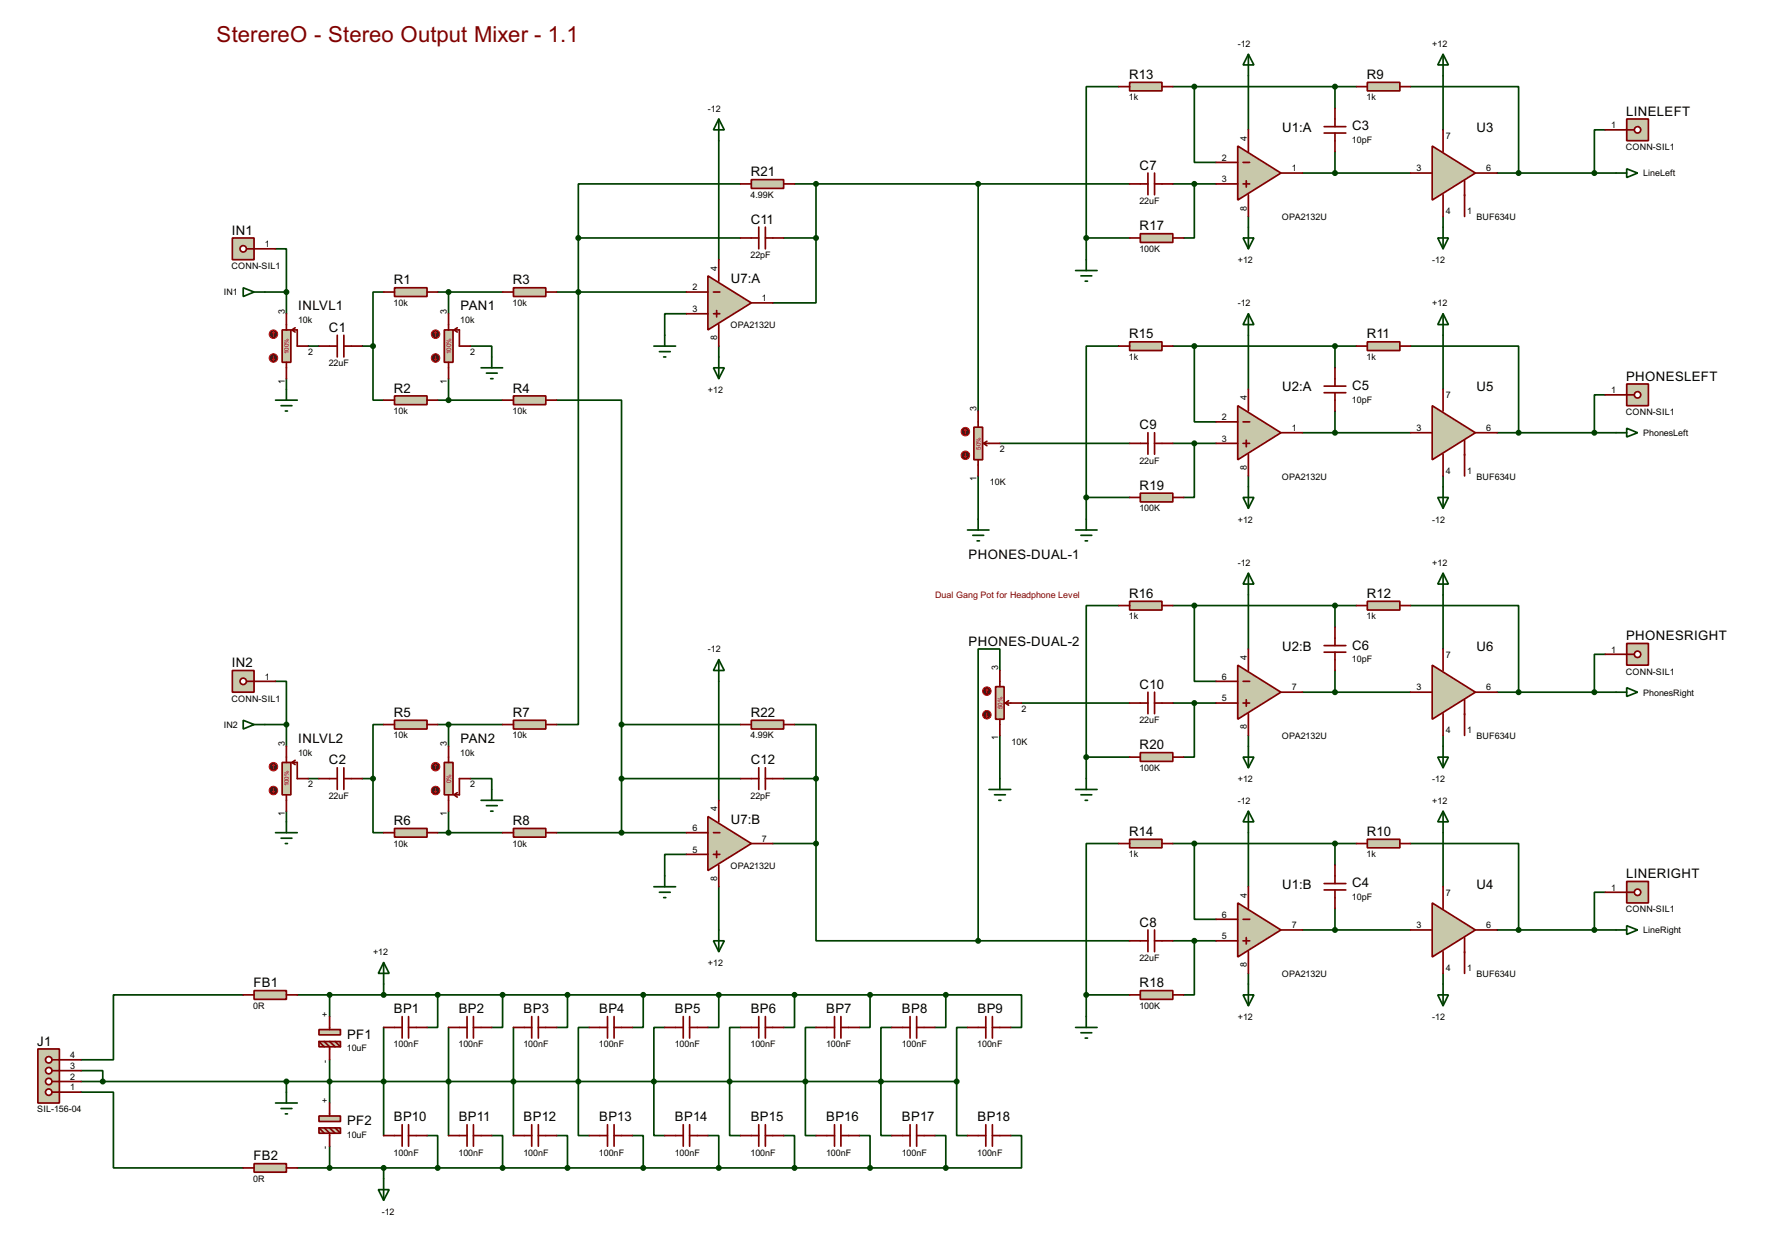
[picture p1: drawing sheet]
<svg xmlns="http://www.w3.org/2000/svg" width="415mm" height="295mm" viewBox="0 0 415 295" stroke-linecap="round" stroke-linejoin="round" font-family="sans-serif">
<g fill="none" stroke="#004000" stroke-width=".4">
<path d="M293.4 17.8v12.7M339.1 17.8v12.7M168.9 33.1v27.9M262.9 20.4h-7.6v35.5M275.6 20.4h43.2M280.7 20.4v17.8h5.1M313.7 20.4v5.1M313.7 35.6v5.1M331.5 20.4h25.4v20.3M377.2 30.5h-2.5v10.2M64.8 58.5h2.5v10.1M135.9 55.9v114.3h-5.1"/>
<path d="M135.9 55.9h38.1M174 43.2h-38.1v12.7M184.2 55.9h7.6M186.7 43.2h78.8M191.8 55.9v15.3h-10.2M191.8 43.2v12.7M229.9 43.2v53.4M255.3 55.9v5.1M255.3 55.9h10.2M275.6 43.2h10.2M280.7 43.2v12.7h-2.5M293.4 50.9v2.5"/>
<path d="M306.1 40.7h25.4M339.1 50.9v2.5M351.8 40.7h28M57.2 67.6l2.5 1-2.5 1.1zM59.7 68.6h7.6M67.3 68.6v5.1M90.2 68.6h-2.5v12.7M102.9 68.6h15.2M105.4 68.6v5.1M130.8 68.6h30.5M161.3 73.7h-5.1v5.1M293.4 78.8v12.7"/>
<path d="M339.1 78.8v12.7M67.3 89v2.5M72.4 81.3h2.6M85.1 81.3h2.6M87.7 81.3v12.7h2.5M102.9 94h15.2M105.4 89v5M110.5 81.3h5.1v2.6M130.8 94h15.3v76.2M168.9 81.3v2.6M262.9 81.3h-7.6v35.6M275.6 81.3h43.2"/>
<path d="M280.7 81.3v17.8h5.1M313.7 81.3v5.1M313.7 96.6v5.1M331.5 81.3h25.4v20.4M377.2 92.8h-2.5v8.9M229.9 111.8v10.2M235 104.2h30.5M255.3 116.9v5.1M255.3 116.9h10.2M275.6 104.2h10.2M280.7 104.2v12.7h-2.5M293.4 111.8v2.6"/>
<path d="M306.1 101.7h25.4M339.1 111.8v2.6M351.8 101.7h28M293.4 139.8v12.7M339.1 139.8v12.7M235 157.5v-5h-5.1v68.5M262.9 142.3h-7.6v35.6M275.6 142.3h43.2M280.7 142.3v17.8h5.1M313.7 142.3v5.1M313.7 157.5v5.1M331.5 142.3h25.4v20.3"/>
<path d="M377.2 153.7h-2.5v8.9M62.3 170.2h5M64.8 160.1h2.5v10.1M67.3 170.2v5.1M90.2 170.2h-2.5v12.7M102.9 170.2h15.2M105.4 170.2v5.1M146.1 170.2h27.9M146.1 170.2v25.4M168.9 160.1v27.9M186.7 170.2h5.1v12.7M235 172.8v10.1"/>
<path d="M240.1 165.2h25.4M255.3 177.9v5M255.3 177.9h10.2M275.6 165.2h10.2M280.7 165.2v12.7h-2.5M293.4 172.8v2.5M306.1 162.6h25.4M339.1 172.8v2.5M351.8 162.6h28M67.3 190.6v2.5M72.4 182.9h2.6M85.1 182.9h2.6"/>
<path d="M87.7 182.9v12.7h2.5M102.9 195.6h15.2M105.4 190.6v5M110.5 182.9h5.1v2.6M130.8 195.6h30.5M146.1 182.9h27.9M181.6 198.2h10.2M184.2 182.9h7.6M191.8 198.2v22.8h38.1M191.8 182.9v15.3M262.9 198.2h-7.6v35.5M275.6 198.2h43.2"/>
<path d="M280.7 198.2v17.8h5.1M293.4 195.6v12.7M313.7 198.2v5.1M331.5 198.2h25.4v20.3M339.1 195.6v12.7M161.3 200.7h-5.1v5.1M168.9 208.3v10.2M306.1 218.5h25.4M313.7 213.4v5.1M351.8 218.5h28M377.2 209.6h-2.5v8.9M57.2 233.7h-30.5v15.3h-7.6"/>
<path d="M69.9 233.7h152.4M77.5 233.7v5.1M90.2 231.2v2.5M102.9 233.7v7.7h-2.5M118.1 233.7v7.7h-2.5M133.4 233.7v7.7h-2.6M151.2 233.7v7.7h-2.6M168.9 233.7v7.7h-2.5M186.7 233.7v7.7h-2.5M204.5 233.7v7.7h-2.5M222.3 233.7v7.7h-2.6M222.3 233.7h17.8v7.7h-2.6"/>
<path d="M229.9 221h35.6M255.3 233.7h10.2M255.3 233.7v5.1M275.6 221h10.2M280.7 221v12.7h-2.5M293.4 228.7v2.5M339.1 228.7v2.5M19.1 256.6h7.6v17.8h30.5M19.1 251.5h5.1v2.6M19.1 254.1h205.7M67.3 254.1v2.5M77.5 249v10.1"/>
<path d="M90.2 241.4v25.4M105.4 241.4v25.4M120.7 241.4v25.4M138.5 241.4h-2.6v25.4h2.6M156.2 241.4h-2.5v25.4h2.5M174 241.4h-2.5v25.4h2.5M191.8 241.4h-2.5v25.4h2.5M209.6 241.4h-2.6v25.4h2.6M224.8 254.1v12.7h2.6M227.4 241.4h-2.6v12.7M69.9 274.4h152.4M77.5 269.3v5.1"/>
<path d="M90.2 274.4v2.5M100.4 266.8h2.5v7.6M115.6 266.8h2.5v7.6M130.8 266.8h2.6v7.6M148.6 266.8h2.6v7.6M166.4 266.8h2.5v7.6M184.2 266.8h2.5v7.6M202 266.8h2.5v7.6M219.7 266.8h2.6v7.6M237.5 266.8h2.6v7.6h-17.8"/>
</g>
<path d="M66.3 77.5h2.1v7.6h-2.1z" fill="#c8c8aa" stroke="#800000" stroke-width=".4"/>
<path d="M67.3 73.7v3.8M68.6 77.5l.8 .5M68.6 77.5h1.3v3.8h2.5M69.4 77l-.8 .5M67.3 85.1v3.9" fill="none" stroke="#800000" stroke-width=".4"/>
<circle cx="64.2" cy="78.5" r="1" fill="#400000" stroke="#f00" stroke-width=".23"/>
<path d="M64.3 78l-.3 .3M64.3 78l.2 .3M64.3 78v1" fill="none" stroke="#f00" stroke-width=".23"/>
<circle cx="64.2" cy="84.1" r="1" fill="#400000" stroke="#f00" stroke-width=".23"/>
<path d="M64 84.4l.3 .2M64.3 83.6v1M64.5 84.4l-.2 .2" fill="none" stroke="#f00" stroke-width=".23"/>
<path d="M64.8 94h5.1M66.1 95.3h2.5M67.1 96.6h.5M67.3 91.5v2.5" fill="none" stroke="#004000" stroke-width=".4"/>
<path d="M104.4 77.5h2.1v7.6h-2.1z" fill="#c8c8aa" stroke="#800000" stroke-width=".4"/>
<path d="M105.4 73.7v3.8M106.7 77.5l.8 .5M106.7 77.5h1.3v3.8h2.5M107.5 77l-.8 .5M105.4 85.1v3.9" fill="none" stroke="#800000" stroke-width=".4"/>
<circle cx="102.3" cy="78.5" r="1" fill="#400000" stroke="#f00" stroke-width=".23"/>
<path d="M102.4 78l-.3 .3M102.4 78l.2 .3M102.4 78v1" fill="none" stroke="#f00" stroke-width=".23"/>
<circle cx="102.3" cy="84.1" r="1" fill="#400000" stroke="#f00" stroke-width=".23"/>
<path d="M102.1 84.4l.3 .2M102.4 83.6v1M102.6 84.4l-.2 .2" fill="none" stroke="#f00" stroke-width=".23"/>
<path d="M92.7 67.6h7.7v2.1h-7.7z" fill="#c8c8aa" stroke="#800000" stroke-width=".4"/>
<path d="M90.2 68.6h2.5M100.4 68.6h2.5" fill="none" stroke="#800000" stroke-width=".4"/>
<path d="M92.7 93h7.7v2.1h-7.7z" fill="#c8c8aa" stroke="#800000" stroke-width=".4"/>
<path d="M90.2 94h2.5M100.4 94h2.5" fill="none" stroke="#800000" stroke-width=".4"/>
<path d="M113.1 86.4h5M114.3 87.7h2.6M115.3 89h.6M115.6 83.9v2.5" fill="none" stroke="#004000" stroke-width=".4"/>
<path d="M120.7 67.6h7.6v2.1h-7.6z" fill="#c8c8aa" stroke="#800000" stroke-width=".4"/>
<path d="M118.1 68.6h2.6M128.3 68.6h2.5" fill="none" stroke="#800000" stroke-width=".4"/>
<path d="M120.7 93h7.6v2.1h-7.6z" fill="#c8c8aa" stroke="#800000" stroke-width=".4"/>
<path d="M118.1 94h2.6M128.3 94h2.5" fill="none" stroke="#800000" stroke-width=".4"/>
<g fill="#004000" stroke="#004000" stroke-width=".4">
<circle cx="105.4" cy="94" r=".5"/>
<circle cx="105.4" cy="68.6" r=".5"/>
</g>
<path d="M57.2 169.2l2.5 1-2.5 1.1zM59.7 170.2h2.6" fill="none" stroke="#004000" stroke-width=".4"/>
<path d="M66.3 179.1h2.1v7.6h-2.1z" fill="#c8c8aa" stroke="#800000" stroke-width=".4"/>
<path d="M67.3 175.3v3.8M68.6 179.1l.8 .5M68.6 179.1h1.3v3.8h2.5M69.4 178.6l-.8 .5M67.3 186.7v3.9" fill="none" stroke="#800000" stroke-width=".4"/>
<circle cx="64.2" cy="180.1" r="1" fill="#400000" stroke="#f00" stroke-width=".23"/>
<path d="M64.3 179.6l-.3 .3M64.3 179.6l.2 .3M64.3 179.6v1" fill="none" stroke="#f00" stroke-width=".23"/>
<circle cx="64.2" cy="185.7" r="1" fill="#400000" stroke="#f00" stroke-width=".23"/>
<path d="M64 186l.3 .2M64.3 185.2v1M64.5 186l-.2 .2" fill="none" stroke="#f00" stroke-width=".23"/>
<path d="M64.8 195.6h5.1M66.1 196.9h2.5M67.1 198.2h.5M67.3 193.1v2.5" fill="none" stroke="#004000" stroke-width=".4"/>
<path d="M104.4 179.1h2.1v7.6h-2.1z" fill="#c8c8aa" stroke="#800000" stroke-width=".4"/>
<path d="M105.4 175.3v3.8M105.4 186.7v3.9M106.7 186.7l.8 .6M107.5 186.2l-.8 .5M110.5 182.9h-2.5v3.8h-1.3" fill="none" stroke="#800000" stroke-width=".4"/>
<circle cx="102.3" cy="180.1" r="1" fill="#400000" stroke="#f00" stroke-width=".23"/>
<path d="M102.4 179.6l-.3 .3M102.4 179.6l.2 .3M102.4 179.6v1" fill="none" stroke="#f00" stroke-width=".23"/>
<circle cx="102.3" cy="185.7" r="1" fill="#400000" stroke="#f00" stroke-width=".23"/>
<path d="M102.1 186l.3 .2M102.4 185.2v1M102.6 186l-.2 .2" fill="none" stroke="#f00" stroke-width=".23"/>
<path d="M92.7 169.2h7.7v2.1h-7.7z" fill="#c8c8aa" stroke="#800000" stroke-width=".4"/>
<path d="M90.2 170.2h2.5M100.4 170.2h2.5" fill="none" stroke="#800000" stroke-width=".4"/>
<path d="M92.7 194.6h7.7v2.1h-7.7z" fill="#c8c8aa" stroke="#800000" stroke-width=".4"/>
<path d="M90.2 195.6h2.5M100.4 195.6h2.5" fill="none" stroke="#800000" stroke-width=".4"/>
<path d="M113.1 188h5M114.3 189.3h2.6M115.3 190.6h.6M115.6 185.5v2.5" fill="none" stroke="#004000" stroke-width=".4"/>
<path d="M120.7 169.2h7.6v2.1h-7.6z" fill="#c8c8aa" stroke="#800000" stroke-width=".4"/>
<path d="M118.1 170.2h2.6M128.3 170.2h2.5" fill="none" stroke="#800000" stroke-width=".4"/>
<path d="M120.7 194.6h7.6v2.1h-7.6z" fill="#c8c8aa" stroke="#800000" stroke-width=".4"/>
<path d="M118.1 195.6h2.6M128.3 195.6h2.5" fill="none" stroke="#800000" stroke-width=".4"/>
<g fill="#004000" stroke="#004000" stroke-width=".4">
<circle cx="105.4" cy="195.6" r=".5"/>
<circle cx="105.4" cy="170.2" r=".5"/>
</g>
<path d="M90.2 226.1l1.3 2.6h-2.6zM90.2 226.1v5.1M64.8 259.1h5.1M67.3 256.6v2.5M66.1 260.4h2.5M67.1 261.7h.5M88.9 279.5h2.6l-1.3 2.5zM90.2 276.9v5.1" fill="none" stroke="#004000" stroke-width=".4"/>
<path d="M59.7 232.7h7.6v2.1h-7.6z" fill="#c8c8aa" stroke="#800000" stroke-width=".4"/>
<path d="M57.2 233.7h2.5M67.3 233.7h2.6" fill="none" stroke="#800000" stroke-width=".4"/>
<path d="M59.7 273.4h7.6v2h-7.6z" fill="#c8c8aa" stroke="#800000" stroke-width=".4"/>
<path d="M57.2 274.4h2.5M67.3 274.4h2.6" fill="none" stroke="#800000" stroke-width=".4"/>
<path d="M8.9 246.4h5.1v12.7h-5.1z" fill="#c8c8aa" stroke="#800000" stroke-width=".4"/>
<path d="M12.2 256.6h1.8" fill="none" stroke="#800000" stroke-width=".4"/>
<circle cx="11.4" cy="254.1" r=".75" fill="#feffff" stroke="#800000" stroke-width=".4"/>
<path d="M12.2 254.1h1.8" fill="none" stroke="#800000" stroke-width=".4"/>
<circle cx="11.4" cy="251.5" r=".75" fill="#feffff" stroke="#800000" stroke-width=".4"/>
<path d="M12.2 251.5h1.8" fill="none" stroke="#800000" stroke-width=".4"/>
<circle cx="11.4" cy="249" r=".75" fill="#feffff" stroke="#800000" stroke-width=".4"/>
<path d="M12.2 249h1.8" fill="none" stroke="#800000" stroke-width=".4"/>
<circle cx="11.4" cy="256.6" r=".75" fill="#feffff" stroke="#800000" stroke-width=".4"/>
<path d="M14 256.6h5.1M14 254.1h5.1M14 251.5h5.1M14 249h5.1" fill="none" stroke="#800000" stroke-width=".4"/>
<circle cx="24.1" cy="254.1" r=".5" fill="#004000" stroke="#004000" stroke-width=".4"/>
<g fill="#c8c8aa" stroke="#800000" stroke-width=".4">
<path d="M75 241.9h5v1.2h-5z"/>
<path d="M75 244.7h5v1.2h-5z"/>
</g>
<path d="M77.5 238.8v3.1M75 244.7l1.2 1.2M76.2 244.7l1.3 1.2v3.1M77.5 244.7l1.3 1.2M78.8 244.7l1.2 1.2" fill="none" stroke="#800000" stroke-width=".4"/>
<g fill="#004000" stroke="#004000" stroke-width=".4">
<circle cx="77.4" cy="233.7" r=".5"/>
<circle cx="77.4" cy="254.1" r=".5"/>
</g>
<g fill="#c8c8aa" stroke="#800000" stroke-width=".4">
<path d="M75 262.2h5v1.3h-5z"/>
<path d="M75 265h5v1.2h-5z"/>
</g>
<g fill="none" stroke="#800000" stroke-width=".4">
<path d="M94.5 238.8v5.1M96 238.8v5.1M109.8 238.8v5.1M111.3 238.8v5.1M125 238.8v5.1M126.5 238.8v5.1M77.5 259.1v3.1M90.2 241.4h4.3M96 241.4h4.4M105.4 241.4h4.4M111.3 241.4h4.3M120.7 241.4h4.3"/>
<path d="M126.5 241.4h4.3M75 265l1.2 1.2M76.2 265l1.3 1.2v3.1M77.5 265l1.3 1.2M78.8 265l1.2 1.2M90.2 266.8h4.3M94.5 264.2v5.1M96 264.2v5.1M96 266.8h4.4M105.4 266.8h4.4M109.8 264.2v5.1M111.3 264.2v5.1"/>
<path d="M111.3 266.8h4.3M120.7 266.8h4.3M125 264.2v5.1M126.5 264.2v5.1M126.5 266.8h4.3"/>
</g>
<g fill="#004000" stroke="#004000" stroke-width=".4">
<circle cx="77.4" cy="274.4" r=".5"/>
<circle cx="120.6" cy="254.1" r=".5"/>
<circle cx="105.4" cy="254.1" r=".5"/>
<circle cx="90.1" cy="254.1" r=".5"/>
<circle cx="90.1" cy="233.7" r=".5"/>
<circle cx="102.8" cy="233.7" r=".5"/>
<circle cx="118.1" cy="233.7" r=".5"/>
<circle cx="133.3" cy="233.7" r=".5"/>
<circle cx="118.1" cy="274.4" r=".5"/>
<circle cx="133.3" cy="274.4" r=".5"/>
<circle cx="90.1" cy="274.4" r=".5"/>
<circle cx="102.8" cy="274.4" r=".5"/>
<circle cx="67.3" cy="254.1" r=".5"/>
</g>
<path d="M290.9 34.3l10.1 6.4-10.1 6.3z" fill="#c8c8aa" stroke="#800000" stroke-width=".4"/>
<path d="M285.8 38.2h5.1M292.1 38.2h1.6M293.4 30.5v5.1M285.8 43.2h5.1M292.1 43.2h1.6M292.9 42.5v1.5M293.4 45.8v5.1M301 40.7h5.1" fill="none" stroke="#800000" stroke-width=".4"/>
<path d="M290.9 212.1l10.1 6.4-10.1 6.3z" fill="#c8c8aa" stroke="#800000" stroke-width=".4"/>
<path d="M285.8 216h5.1M292.1 216h1.6M293.4 208.3v5.1M301 218.5h5.1M285.8 221h5.1M292.1 221h1.6M292.9 220.3v1.5M293.4 223.6v5.1" fill="none" stroke="#800000" stroke-width=".4"/>
<path d="M290.9 95.3l10.1 6.4-10.1 6.3z" fill="#c8c8aa" stroke="#800000" stroke-width=".4"/>
<path d="M285.8 99.1h5.1M292.1 99.1h1.6M293.4 91.5v5.1M285.8 104.2h5.1M292.1 104.2h1.6M292.9 103.4v1.6M293.4 106.7v5.1M301 101.7h5.1" fill="none" stroke="#800000" stroke-width=".4"/>
<path d="M290.9 156.3l10.1 6.3-10.1 6.4z" fill="#c8c8aa" stroke="#800000" stroke-width=".4"/>
<path d="M293.4 152.5v5M285.8 160.1h5.1M285.8 165.2h5.1M292.1 160.1h1.6M292.1 165.2h1.6M292.9 164.4v1.5M293.4 167.7v5.1M301 162.6h5.1" fill="none" stroke="#800000" stroke-width=".4"/>
<path d="M336.6 34.3l10.1 6.4-10.1 6.3z" fill="#c8c8aa" stroke="#800000" stroke-width=".4"/>
<path d="M339.1 30.5v5.1M331.5 40.7h5.1M339.1 45.8v5.1M344.2 42.5v8.4M346.7 40.7h5.1" fill="none" stroke="#800000" stroke-width=".4"/>
<path d="M336.6 212.1l10.1 6.4-10.1 6.3z" fill="#c8c8aa" stroke="#800000" stroke-width=".4"/>
<path d="M331.5 218.5h5.1M339.1 208.3v5.1M346.7 218.5h5.1M339.1 223.6v5.1M344.2 220.3v8.4" fill="none" stroke="#800000" stroke-width=".4"/>
<path d="M336.6 95.3l10.1 6.4-10.1 6.3z" fill="#c8c8aa" stroke="#800000" stroke-width=".4"/>
<path d="M339.1 91.5v5.1M331.5 101.7h5.1M339.1 106.7v5.1M344.2 103.4v8.4M346.7 101.7h5.1" fill="none" stroke="#800000" stroke-width=".4"/>
<path d="M336.6 156.3l10.1 6.3-10.1 6.4z" fill="#c8c8aa" stroke="#800000" stroke-width=".4"/>
<path d="M339.1 152.5v5M331.5 162.6h5.1M339.1 167.7v5.1M344.2 164.4v8.4M346.7 162.6h5.1" fill="none" stroke="#800000" stroke-width=".4"/>
<path d="M321.3 19.4h7.7v2h-7.7z" fill="#c8c8aa" stroke="#800000" stroke-width=".4"/>
<path d="M318.8 20.4h2.5M329 20.4h2.5" fill="none" stroke="#800000" stroke-width=".4"/>
<path d="M321.3 197.2h7.7v2h-7.7z" fill="#c8c8aa" stroke="#800000" stroke-width=".4"/>
<path d="M318.8 198.2h2.5M329 198.2h2.5" fill="none" stroke="#800000" stroke-width=".4"/>
<path d="M321.3 80.3h7.7v2.1h-7.7z" fill="#c8c8aa" stroke="#800000" stroke-width=".4"/>
<path d="M318.8 81.3h2.5M329 81.3h2.5" fill="none" stroke="#800000" stroke-width=".4"/>
<path d="M321.3 141.3h7.7v2h-7.7z" fill="#c8c8aa" stroke="#800000" stroke-width=".4"/>
<g fill="none" stroke="#800000" stroke-width=".4">
<path d="M311.2 31.3h5.1M311.2 29.8h5.1M313.7 25.5v4.3M313.7 31.3v4.3M311.2 92.3h5.1M311.2 90.7h5.1M313.7 86.4v4.3M313.7 92.3v4.3M311.2 153.2h5.1M311.2 151.7h5.1M313.7 147.4v4.3M313.7 153.2v4.3"/>
<path d="M318.8 142.3h2.5M329 142.3h2.5M311.2 209.1h5.1M311.2 207.6h5.1M313.7 203.3v4.3M313.7 209.1v4.3"/>
</g>
<g fill="none" stroke="#004000" stroke-width=".4">
<path d="M293.4 12.8l1.3 2.5h-2.6zM293.4 12.8v5M339.1 12.8l1.3 2.5h-2.5zM339.1 12.8v5M292.1 55.9h2.6l-1.3 2.6zM293.4 53.4v5.1M337.9 55.9h2.5l-1.3 2.6zM339.1 53.4v5.1M293.4 73.7l1.3 2.6h-2.6zM293.4 73.7v5.1M339.1 73.7l1.3 2.6h-2.5zM339.1 73.7v5.1"/>
<path d="M292.1 116.9h2.6l-1.3 2.5zM293.4 114.4v5M337.9 116.9h2.5l-1.3 2.5zM339.1 114.4v5M293.4 134.7l1.3 2.5h-2.6zM293.4 134.7v5.1M339.1 134.7l1.3 2.5h-2.5zM339.1 134.7v5.1M292.1 177.9h2.6l-1.3 2.5zM293.4 175.3v5.1M337.9 177.9h2.5l-1.3 2.5zM339.1 175.3v5.1"/>
<path d="M293.4 190.6l1.3 2.5h-2.6zM293.4 190.6v5M339.1 190.6l1.3 2.5h-2.5zM339.1 190.6v5M292.1 233.7h2.6l-1.3 2.6zM293.4 231.2v5.1M337.9 233.7h2.5l-1.3 2.6zM339.1 231.2v5.1"/>
</g>
<g fill="#004000" stroke="#004000" stroke-width=".4">
<circle cx="313.7" cy="20.4" r=".5"/>
<circle cx="313.7" cy="40.7" r=".5"/>
<circle cx="313.7" cy="81.3" r=".5"/>
<circle cx="313.7" cy="101.7" r=".5"/>
<circle cx="313.7" cy="142.3" r=".5"/>
<circle cx="313.7" cy="162.6" r=".5"/>
<circle cx="313.7" cy="198.2" r=".5"/>
<circle cx="313.7" cy="218.5" r=".5"/>
</g>
<path d="M265.5 19.4h7.6v2h-7.6z" fill="#c8c8aa" stroke="#800000" stroke-width=".4"/>
<path d="M262.9 20.4h2.6M273.1 20.4h2.5" fill="none" stroke="#800000" stroke-width=".4"/>
<path d="M265.5 197.2h7.6v2h-7.6z" fill="#c8c8aa" stroke="#800000" stroke-width=".4"/>
<path d="M262.9 198.2h2.6M273.1 198.2h2.5" fill="none" stroke="#800000" stroke-width=".4"/>
<path d="M265.5 80.3h7.6v2.1h-7.6z" fill="#c8c8aa" stroke="#800000" stroke-width=".4"/>
<path d="M262.9 81.3h2.6M273.1 81.3h2.5" fill="none" stroke="#800000" stroke-width=".4"/>
<path d="M265.5 141.3h7.6v2h-7.6z" fill="#c8c8aa" stroke="#800000" stroke-width=".4"/>
<g fill="none" stroke="#800000" stroke-width=".4">
<path d="M265.5 43.2h4.3M269.8 40.7v5.1M271.3 40.7v5.1M271.3 43.2h4.3M265.5 104.2h4.3M269.8 101.7v5M271.3 101.7v5M271.3 104.2h4.3M262.9 142.3h2.6M273.1 142.3h2.5M265.5 165.2h4.3M269.8 162.6v5.1"/>
<path d="M271.3 162.6v5.1M271.3 165.2h4.3M269.8 218.5v5.1M271.3 218.5v5.1M265.5 221h4.3M271.3 221h4.3"/>
</g>
<g fill="none" stroke="#004000" stroke-width=".4">
<path d="M252.8 63.6h5M254 64.8h2.6M255 66.1h.6M255.3 61v2.6M252.8 124.5h5M254 125.8h2.6M255 127.1h.6M255.3 122v2.5M252.8 185.5h5M254 186.7h2.6M255 188h.6M255.3 182.9v2.6"/>
<path d="M255.3 238.8v2.6M252.8 241.4h5M254 242.6h2.6M255 243.9h.6"/>
</g>
<g fill="#004000" stroke="#004000" stroke-width=".4">
<circle cx="280.6" cy="198.2" r=".5"/>
<circle cx="280.6" cy="142.3" r=".5"/>
<circle cx="280.6" cy="81.3" r=".5"/>
<circle cx="280.6" cy="20.4" r=".5"/>
</g>
<path d="M268 54.9h7.6v2.1h-7.6z" fill="#c8c8aa" stroke="#800000" stroke-width=".4"/>
<path d="M265.5 55.9h2.5M275.6 55.9h2.6" fill="none" stroke="#800000" stroke-width=".4"/>
<g fill="#004000" stroke="#004000" stroke-width=".4">
<circle cx="280.6" cy="43.2" r=".5"/>
<circle cx="255.2" cy="55.9" r=".5"/>
</g>
<path d="M268 232.7h7.6v2.1h-7.6z" fill="#c8c8aa" stroke="#800000" stroke-width=".4"/>
<path d="M265.5 233.7h2.5M275.6 233.7h2.6" fill="none" stroke="#800000" stroke-width=".4"/>
<g fill="#004000" stroke="#004000" stroke-width=".4">
<circle cx="280.6" cy="221" r=".5"/>
<circle cx="255.2" cy="233.7" r=".5"/>
</g>
<path d="M268 115.9h7.6v2h-7.6z" fill="#c8c8aa" stroke="#800000" stroke-width=".4"/>
<path d="M265.5 116.9h2.5M275.6 116.9h2.6" fill="none" stroke="#800000" stroke-width=".4"/>
<g fill="#004000" stroke="#004000" stroke-width=".4">
<circle cx="280.6" cy="104.2" r=".5"/>
<circle cx="255.2" cy="116.9" r=".5"/>
</g>
<path d="M268 176.8h7.6v2.1h-7.6z" fill="#c8c8aa" stroke="#800000" stroke-width=".4"/>
<g fill="none" stroke="#800000" stroke-width=".4">
<path d="M79.3 78.8v5.1M80.8 78.8v5.1M75 81.3h4.3M80.8 81.3h4.3M265.5 177.9h2.5M275.6 177.9h2.6M75 182.9h4.3M79.3 180.4v5.1M80.8 180.4v5.1M80.8 182.9h4.3M142.8 238.8v5.1M144.3 238.8v5.1"/>
<path d="M160.6 238.8v5.1M162.1 238.8v5.1M178.3 238.8v5.1M179.9 238.8v5.1M138.5 241.4h4.3M144.3 241.4h4.3M156.2 241.4h4.4M162.1 241.4h4.3M174 241.4h4.3M179.9 241.4h4.3M138.5 266.8h4.3M142.8 264.2v5.1"/>
<path d="M144.3 264.2v5.1M144.3 266.8h4.3M156.2 266.8h4.4M160.6 264.2v5.1M162.1 266.8h4.3M162.1 264.2v5.1M174 266.8h4.3M178.3 264.2v5.1M179.9 266.8h4.3M179.9 264.2v5.1"/>
</g>
<g fill="#004000" stroke="#004000" stroke-width=".4">
<circle cx="280.6" cy="165.2" r=".5"/>
<circle cx="255.2" cy="177.9" r=".5"/>
<circle cx="356.8" cy="40.7" r=".5"/>
<circle cx="356.8" cy="101.7" r=".5"/>
<circle cx="356.8" cy="162.6" r=".5"/>
<circle cx="356.8" cy="218.5" r=".5"/>
<circle cx="87.6" cy="81.3" r=".5"/>
<circle cx="87.6" cy="182.9" r=".5"/>
<circle cx="135.9" cy="254.1" r=".5"/>
<circle cx="151.1" cy="233.7" r=".5"/>
<circle cx="153.6" cy="254.1" r=".5"/>
<circle cx="151.1" cy="274.4" r=".5"/>
<circle cx="171.4" cy="254.1" r=".5"/>
<circle cx="168.9" cy="233.7" r=".5"/>
<circle cx="168.9" cy="274.4" r=".5"/>
</g>
<path d="M382.3 39.7l2.5 1-2.5 1zM379.8 40.7h2.5M379.8 101.7h2.5M382.3 100.6l2.5 1.1-2.5 1zM379.8 162.6h2.5M382.3 161.6l2.5 1-2.5 1zM379.8 218.5h2.5M382.3 217.5l2.5 1-2.5 1z" fill="none" stroke="#004000" stroke-width=".4"/>
<path d="M228.9 100.4h2v7.6h-2z" fill="#c8c8aa" stroke="#800000" stroke-width=".4"/>
<path d="M229.9 96.6v3.8M229.9 108v3.8M231.2 104.2l.7 .5M231.2 104.2h3.8M231.9 103.7l-.7 .5" fill="none" stroke="#800000" stroke-width=".4"/>
<circle cx="226.8" cy="101.4" r="1" fill="#400000" stroke="#f00" stroke-width=".23"/>
<path d="M226.9 100.9l-.3 .2M226.9 100.9l.2 .2M226.9 100.9v1" fill="none" stroke="#f00" stroke-width=".23"/>
<circle cx="226.8" cy="107" r="1" fill="#400000" stroke="#f00" stroke-width=".23"/>
<path d="M226.6 107.2l.3 .3M226.9 106.5v1M227.1 107.2l-.2 .3" fill="none" stroke="#f00" stroke-width=".23"/>
<path d="M227.4 124.5h5M228.6 125.8h2.6M229.6 127.1h.6M229.9 122v2.5M232.4 185.5h5.1M233.7 186.7h2.6M234.7 188h.5M235 182.9v2.6" fill="none" stroke="#004000" stroke-width=".4"/>
<path d="M234 161.3h2v7.7h-2z" fill="#c8c8aa" stroke="#800000" stroke-width=".4"/>
<path d="M235 157.5v3.8M235 169v3.8M236.3 165.2l.7 .5M236.3 165.2h3.8M237 164.6l-.7 .6" fill="none" stroke="#800000" stroke-width=".4"/>
<circle cx="231.9" cy="162.4" r="1" fill="#400000" stroke="#f00" stroke-width=".23"/>
<path d="M231.9 161.9l-.2 .2M231.9 161.9l.3 .2M231.9 161.9v1" fill="none" stroke="#f00" stroke-width=".23"/>
<circle cx="231.9" cy="167.9" r="1" fill="#400000" stroke="#f00" stroke-width=".23"/>
<path d="M231.7 168.2l.2 .3M231.9 167.4v1.1M232.2 168.2l-.3 .3" fill="none" stroke="#f00" stroke-width=".23"/>
<path d="M166.4 64.8l10.2 6.4-10.2 6.3z" fill="#c8c8aa" stroke="#800000" stroke-width=".4"/>
<path d="M161.3 68.6h5.1M161.3 73.7h5.1M167.7 68.6h1.5M167.7 73.7h1.5M168.4 73v1.5M168.9 61v5.1M168.9 76.3v5M176.6 71.2h5" fill="none" stroke="#800000" stroke-width=".4"/>
<circle cx="135.9" cy="68.6" r=".5" fill="#004000" stroke="#004000" stroke-width=".4"/>
<path d="M176.6 42.2h7.6v2.1h-7.6z" fill="#c8c8aa" stroke="#800000" stroke-width=".4"/>
<path d="M174 43.2h2.6M174 55.9h4.3M178.3 53.4v5.1M179.9 53.4v5.1M179.9 55.9h4.3M184.2 43.2h2.5" fill="none" stroke="#800000" stroke-width=".4"/>
<g fill="#004000" stroke="#004000" stroke-width=".4">
<circle cx="229.8" cy="43.2" r=".5"/>
<circle cx="191.7" cy="43.2" r=".5"/>
<circle cx="135.9" cy="55.9" r=".5"/>
<circle cx="191.7" cy="55.9" r=".5"/>
</g>
<path d="M168.9 28l1.3 2.5h-2.5zM168.9 28v5.1M156.2 78.8v2.5M153.7 81.3h5.1M155 82.6h2.5M156 83.9h.5M167.7 86.4h2.5l-1.3 2.6zM168.9 83.9v5.1" fill="none" stroke="#004000" stroke-width=".4"/>
<path d="M166.4 191.8l10.2 6.4-10.2 6.3z" fill="#c8c8aa" stroke="#800000" stroke-width=".4"/>
<path d="M161.3 195.6h5.1M167.7 195.6h1.5M168.4 200v1.5M168.9 188v5.1M174 182.9h4.3M176.6 198.2h5M178.3 180.4v5.1M179.9 180.4v5.1M179.9 182.9h4.3M161.3 200.7h5.1M167.7 200.7h1.5M168.9 203.3v5" fill="none" stroke="#800000" stroke-width=".4"/>
<g fill="#004000" stroke="#004000" stroke-width=".4">
<circle cx="146" cy="195.6" r=".5"/>
<circle cx="146" cy="182.9" r=".5"/>
</g>
<path d="M176.6 169.2h7.6v2.1h-7.6z" fill="#c8c8aa" stroke="#800000" stroke-width=".4"/>
<g fill="none" stroke="#800000" stroke-width=".4">
<path d="M174 170.2h2.6M184.2 170.2h2.5M196.1 238.8v5.1M197.6 238.8v5.1M213.9 238.8v5.1M215.4 238.8v5.1M231.7 238.8v5.1M233.2 238.8v5.1M191.8 241.4h4.3M197.6 241.4h4.4M209.6 241.4h4.3M215.4 241.4h4.3"/>
<path d="M227.4 241.4h4.3M233.2 241.4h4.3M191.8 266.8h4.3M196.1 264.2v5.1M197.6 264.2v5.1M197.6 266.8h4.4M209.6 266.8h4.3M213.9 264.2v5.1M215.4 266.8h4.3M215.4 264.2v5.1M227.4 266.8h4.3M231.7 264.2v5.1"/>
<path d="M233.2 266.8h4.3M233.2 264.2v5.1"/>
</g>
<g fill="#004000" stroke="#004000" stroke-width=".4">
<circle cx="191.7" cy="182.9" r=".5"/>
<circle cx="146" cy="170.2" r=".5"/>
<circle cx="191.7" cy="198.2" r=".5"/>
<circle cx="229.8" cy="221" r=".5"/>
<circle cx="189.2" cy="254.1" r=".5"/>
<circle cx="207" cy="254.1" r=".5"/>
<circle cx="224.8" cy="254.1" r=".5"/>
<circle cx="186.7" cy="274.4" r=".5"/>
<circle cx="186.7" cy="233.7" r=".5"/>
<circle cx="204.4" cy="233.7" r=".5"/>
<circle cx="204.4" cy="274.4" r=".5"/>
<circle cx="222.2" cy="233.7" r=".5"/>
<circle cx="222.2" cy="274.4" r=".5"/>
</g>
<path d="M168.9 155l1.3 2.5h-2.5zM168.9 155v5.1M153.7 208.3h5.1M155 209.6h2.5M156 210.9h.5M156.2 205.8v2.5M168.9 218.5v5.1M167.7 221h2.5l-1.3 2.6z" fill="none" stroke="#004000" stroke-width=".4"/>
<path d="M54.6 55.9h5.1v5.1h-5.1z" fill="#c8c8aa" stroke="#800000" stroke-width=".4"/>
<path d="M57.9 58.5h1.8" fill="none" stroke="#800000" stroke-width=".4"/>
<circle cx="57.1" cy="58.5" r=".75" fill="#feffff" stroke="#800000" stroke-width=".4"/>
<path d="M59.7 58.5h5.1" fill="none" stroke="#800000" stroke-width=".4"/>
<circle cx="67.3" cy="68.6" r=".5" fill="#004000" stroke="#004000" stroke-width=".4"/>
<path d="M54.6 157.5h5.1v5.1h-5.1z" fill="#c8c8aa" stroke="#800000" stroke-width=".4"/>
<path d="M57.9 160.1h1.8" fill="none" stroke="#800000" stroke-width=".4"/>
<circle cx="57.1" cy="160.1" r=".75" fill="#feffff" stroke="#800000" stroke-width=".4"/>
<path d="M59.7 160.1h5.1" fill="none" stroke="#800000" stroke-width=".4"/>
<circle cx="67.3" cy="170.2" r=".5" fill="#004000" stroke="#004000" stroke-width=".4"/>
<path d="M382.3 28h5.1v5.1h-5.1z" fill="#c8c8aa" stroke="#800000" stroke-width=".4"/>
<path d="M382.3 30.5h1.8" fill="none" stroke="#800000" stroke-width=".4"/>
<circle cx="384.8" cy="30.5" r=".75" fill="#feffff" stroke="#800000" stroke-width=".4"/>
<path d="M377.2 30.5h5.1" fill="none" stroke="#800000" stroke-width=".4"/>
<circle cx="374.6" cy="40.7" r=".5" fill="#004000" stroke="#004000" stroke-width=".4"/>
<path d="M382.3 90.2h5.1v5.1h-5.1z" fill="#c8c8aa" stroke="#800000" stroke-width=".4"/>
<path d="M382.3 92.8h1.8" fill="none" stroke="#800000" stroke-width=".4"/>
<circle cx="384.8" cy="92.8" r=".75" fill="#feffff" stroke="#800000" stroke-width=".4"/>
<path d="M377.2 92.8h5.1" fill="none" stroke="#800000" stroke-width=".4"/>
<circle cx="374.6" cy="101.7" r=".5" fill="#004000" stroke="#004000" stroke-width=".4"/>
<path d="M382.3 151.2h5.1v5.1h-5.1z" fill="#c8c8aa" stroke="#800000" stroke-width=".4"/>
<path d="M382.3 153.7h1.8" fill="none" stroke="#800000" stroke-width=".4"/>
<circle cx="384.8" cy="153.7" r=".75" fill="#feffff" stroke="#800000" stroke-width=".4"/>
<path d="M377.2 153.7h5.1" fill="none" stroke="#800000" stroke-width=".4"/>
<circle cx="374.6" cy="162.6" r=".5" fill="#004000" stroke="#004000" stroke-width=".4"/>
<path d="M382.3 207.1h5.1v5h-5.1z" fill="#c8c8aa" stroke="#800000" stroke-width=".4"/>
<path d="M382.3 209.6h1.8" fill="none" stroke="#800000" stroke-width=".4"/>
<circle cx="384.8" cy="209.6" r=".75" fill="#feffff" stroke="#800000" stroke-width=".4"/>
<path d="M377.2 209.6h5.1" fill="none" stroke="#800000" stroke-width=".4"/>
<circle cx="374.6" cy="218.5" r=".5" fill="#004000" stroke="#004000" stroke-width=".4"/>
<text font-size="5.8" fill="#800000" x="50.9" y="9.9">SterereO - Stereo Output Mixer - 1.1</text>
<g font-size="3.5">
<text x="265.3" y="18.6">R13</text>
<text x="321.2" y="18.6">R9</text>
<text x="382.1" y="27.2">LINELEFT</text>
<text x="301.3" y="31">U1:A</text>
<text x="317.8" y="30.7">C3</text>
<text x="347" y="31">U3</text>
<text x="176.4" y="41.4">R21</text>
<text x="267.8" y="39.9">C7</text>
<text x="176.4" y="52.6">C11</text>
<text x="54.5" y="55.1">IN1</text>
<text x="267.8" y="54.1">R17</text>
<text x="92.6" y="66.8">R1</text>
<text x="120.5" y="66.8">R3</text>
<text x="171.7" y="66.6">U7:A</text>
<text x="70.1" y="72.9">INLVL1</text>
<text x="77.3" y="78">C1</text>
<text x="108.2" y="72.9">PAN1</text>
<text x="265.3" y="79.5">R15</text>
<text x="321.2" y="79.5">R11</text>
<text x="382.1" y="89.4">PHONESLEFT</text>
<text x="92.6" y="92.2">R2</text>
<text x="120.5" y="92.2">R4</text>
<text x="301.3" y="92">U2:A</text>
<text x="317.8" y="91.7">C5</text>
<text x="347" y="92">U5</text>
<text x="267.8" y="100.9">C9</text>
<text x="267.8" y="115.1">R19</text>
<text x="227.6" y="131.3">PHONES-DUAL-1</text>
<text x="265.3" y="140.5">R16</text>
<text x="321.2" y="140.5">R12</text>
<text x="227.6" y="151.7">PHONES-DUAL-2</text>
<text x="301.3" y="152.9">U2:B</text>
<text x="317.8" y="152.6">C6</text>
<text x="347" y="152.9">U6</text>
<text x="382.1" y="150.4">PHONESRIGHT</text>
<text x="54.5" y="156.7">IN2</text>
<text x="267.8" y="161.8">C10</text>
<text x="92.6" y="168.4">R5</text>
<text x="120.5" y="168.4">R7</text>
<text x="176.4" y="168.4">R22</text>
<text x="70.1" y="174.5">INLVL2</text>
<text x="77.3" y="179.6">C2</text>
<text x="108.2" y="174.5">PAN2</text>
<text x="176.4" y="179.6">C12</text>
<text x="267.8" y="176">R20</text>
<text x="92.6" y="193.8">R6</text>
<text x="120.5" y="193.8">R8</text>
<text x="171.7" y="193.6">U7:B</text>
<text x="265.3" y="196.4">R14</text>
<text x="321.2" y="196.4">R10</text>
<text x="301.3" y="208.8">U1:B</text>
<text x="317.8" y="208.5">C4</text>
<text x="347" y="208.8">U4</text>
<text x="382.1" y="206.3">LINERIGHT</text>
<text x="267.8" y="217.7">C8</text>
<text x="59.6" y="231.9">FB1</text>
<text x="267.8" y="231.9">R18</text>
<text x="92.6" y="238">BP1</text>
<text x="107.8" y="238">BP2</text>
<text x="123.1" y="238">BP3</text>
<text x="140.8" y="238">BP4</text>
<text x="158.6" y="238">BP5</text>
<text x="176.4" y="238">BP6</text>
<text x="194.2" y="238">BP7</text>
<text x="212" y="238">BP8</text>
<text x="229.7" y="238">BP9</text>
<text x="8.8" y="245.6">J1</text>
<text x="81.6" y="244.1">PF1</text>
<text x="92.6" y="263.4">BP10</text>
<text x="107.8" y="263.4">BP11</text>
<text x="123.1" y="263.4">BP12</text>
<text x="140.8" y="263.4">BP13</text>
<text x="158.6" y="263.4">BP14</text>
<text x="176.4" y="263.4">BP15</text>
<text x="194.2" y="263.4">BP16</text>
<text x="212" y="263.4">BP17</text>
<text x="229.7" y="263.4">BP18</text>
<text x="81.6" y="264.4">PF2</text>
<text x="59.6" y="272.6">FB2</text>
</g>
<g font-size="2.4">
<text x="290.9" y="11">-12</text>
<text x="336.6" y="11">+12</text>
<text x="265.3" y="23.6">1k</text>
<text x="321.1" y="23.6">1k</text>
<text x="166.4" y="26.2">-12</text>
<text x="293" y="33.1" transform="rotate(-90 293 33.1)">4</text>
<text x="317.7" y="33.6">10pF</text>
<text x="339.8" y="32.7">7</text>
<text x="378.6" y="30.1">1</text>
<text x="382.1" y="35.3">CONN-SIL1</text>
<text x="287.2" y="37.7">2</text>
<text x="303.6" y="40.2">1</text>
<text x="332.9" y="40.2">3</text>
<text x="349.3" y="40.2">6</text>
<text x="386.1" y="41.5">LineLeft</text>
<text x="176.4" y="46.5">4.99K</text>
<text x="267.8" y="48">22uF</text>
<text x="287.2" y="42.8">3</text>
<text x="293" y="49.4" transform="rotate(-90 293 49.4)">8</text>
<text x="301.2" y="51.8">OPA2132U</text>
<text x="339.8" y="50.3">4</text>
<text x="344.8" y="50.3">1</text>
<text x="346.9" y="51.8">BUF634U</text>
<text x="62.3" y="58.1">1</text>
<text x="267.8" y="59.2">100K</text>
<text x="54.4" y="63.2">CONN-SIL1</text>
<text x="168.5" y="63.5" transform="rotate(-90 168.5 63.5)">4</text>
<text x="176.4" y="60.7">22pF</text>
<text x="290.9" y="61.8">+12</text>
<text x="336.6" y="61.8">-12</text>
<text x="52.6" y="69.4">IN1</text>
<text x="92.5" y="71.9">10k</text>
<text x="120.5" y="71.9">10k</text>
<text x="162.7" y="68.2">2</text>
<text x="179.1" y="70.8">1</text>
<text x="290.9" y="72">-12</text>
<text x="336.6" y="72">+12</text>
<text x="66.9" y="73.7" transform="rotate(-90 66.9 73.7)">3</text>
<text x="70.1" y="75.9">10k</text>
<text x="105" y="73.7" transform="rotate(-90 105 73.7)">3</text>
<text x="108.2" y="75.9">10k</text>
<text x="162.7" y="73.3">3</text>
<text x="171.7" y="77.2">OPA2132U</text>
<text x="72.4" y="83.3">2</text>
<text x="110.5" y="83.3">2</text>
<text x="168.5" y="79.9" transform="rotate(-90 168.5 79.9)">8</text>
<text x="77.3" y="86.1">22uF</text>
<text x="265.3" y="84.6">1k</text>
<text x="321.1" y="84.6">1k</text>
<text x="66.9" y="90.1" transform="rotate(-90 66.9 90.1)">1</text>
<text x="105" y="90.1" transform="rotate(-90 105 90.1)">1</text>
<text x="166.4" y="92.3">+12</text>
<text x="292.9" y="94" transform="rotate(-90 292.9 94)">4</text>
<text x="317.7" y="94.5">10pF</text>
<text x="339.8" y="93.6">7</text>
<text x="378.6" y="92.4">1</text>
<text x="92.5" y="97.3">10k</text>
<text x="120.5" y="97.3">10k</text>
<text x="229.5" y="96.6" transform="rotate(-90 229.5 96.6)">3</text>
<text x="287.2" y="98.7">2</text>
<text x="303.6" y="101.2">1</text>
<text x="332.9" y="101.2">3</text>
<text x="349.3" y="101.2">6</text>
<text x="382.1" y="97.5">CONN-SIL1</text>
<text x="235" y="106.2">2</text>
<text x="287.2" y="103.7">3</text>
<text x="386.1" y="102.4">PhonesLeft</text>
<text x="229.5" y="112.9" transform="rotate(-90 229.5 112.9)">1</text>
<text x="267.8" y="108.9">22uF</text>
<text x="293" y="110.4" transform="rotate(-90 293 110.4)">8</text>
<text x="301.2" y="112.7">OPA2132U</text>
<text x="339.8" y="111.3">4</text>
<text x="344.8" y="111.3">1</text>
<text x="346.9" y="112.7">BUF634U</text>
<text x="232.6" y="114">10K</text>
<text x="267.8" y="120.1">100K</text>
<text x="290.9" y="122.8">+12</text>
<text x="336.6" y="122.8">-12</text>
<text x="290.9" y="132.9">-12</text>
<text x="336.6" y="132.9">+12</text>
<text x="265.3" y="145.5">1k</text>
<text x="321.1" y="145.5">1k</text>
<text x="166.4" y="153.3">-12</text>
<text x="293" y="154.9" transform="rotate(-90 293 154.9)">4</text>
<text x="317.7" y="155.5">10pF</text>
<text x="339.8" y="154.6">7</text>
<text x="378.6" y="153.3">1</text>
<text x="62.3" y="159.7">1</text>
<text x="234.6" y="157.5" transform="rotate(-90 234.6 157.5)">3</text>
<text x="287.2" y="159.7">6</text>
<text x="382.1" y="158.5">CONN-SIL1</text>
<text x="54.4" y="164.8">CONN-SIL1</text>
<text x="240.1" y="167.2">2</text>
<text x="287.2" y="164.8">5</text>
<text x="303.6" y="162.2">7</text>
<text x="332.9" y="162.2">3</text>
<text x="349.3" y="162.2">6</text>
<text x="386.1" y="163.4">PhonesRight</text>
<text x="52.6" y="171">IN2</text>
<text x="92.5" y="173.5">10k</text>
<text x="120.5" y="173.5">10k</text>
<text x="176.4" y="173.5">4.99K</text>
<text x="234.6" y="173.9" transform="rotate(-90 234.6 173.9)">1</text>
<text x="267.8" y="169.9">22uF</text>
<text x="293" y="171.4" transform="rotate(-90 293 171.4)">8</text>
<text x="301.2" y="173.7">OPA2132U</text>
<text x="339.8" y="172.2">4</text>
<text x="344.8" y="172.2">1</text>
<text x="346.9" y="173.7">BUF634U</text>
<text x="66.9" y="175.3" transform="rotate(-90 66.9 175.3)">3</text>
<text x="70.1" y="177.5">10k</text>
<text x="105" y="175.3" transform="rotate(-90 105 175.3)">3</text>
<text x="108.2" y="177.5">10k</text>
<text x="237.7" y="175">10K</text>
<text x="72.4" y="184.9">2</text>
<text x="110.5" y="184.9">2</text>
<text x="267.8" y="181.1">100K</text>
<text x="290.9" y="183.7">+12</text>
<text x="336.6" y="183.7">-12</text>
<text x="66.9" y="191.7" transform="rotate(-90 66.9 191.7)">1</text>
<text x="77.3" y="187.7">22uF</text>
<text x="105" y="191.7" transform="rotate(-90 105 191.7)">1</text>
<text x="168.5" y="190.6" transform="rotate(-90 168.5 190.6)">4</text>
<text x="176.4" y="187.7">22pF</text>
<text x="290.9" y="188.8">-12</text>
<text x="336.6" y="188.8">+12</text>
<text x="162.7" y="195.2">6</text>
<text x="179.1" y="197.8">7</text>
<text x="92.5" y="198.9">10k</text>
<text x="120.5" y="198.9">10k</text>
<text x="162.7" y="200.3">5</text>
<text x="265.3" y="201.4">1k</text>
<text x="321.1" y="201.4">1k</text>
<text x="168.5" y="206.9" transform="rotate(-90 168.5 206.9)">8</text>
<text x="171.7" y="204.2">OPA2132U</text>
<text x="378.6" y="209.2">1</text>
<text x="287.2" y="215.5">6</text>
<text x="293" y="210.9" transform="rotate(-90 293 210.9)">4</text>
<text x="317.7" y="211.4">10pF</text>
<text x="339.8" y="210.5">7</text>
<text x="382.1" y="214.3">CONN-SIL1</text>
<text x="287.2" y="220.6">5</text>
<text x="303.6" y="218.1">7</text>
<text x="332.9" y="218.1">3</text>
<text x="349.3" y="218.1">6</text>
<text x="386.1" y="219.3">LineRight</text>
<text x="87.7" y="224.4">+12</text>
<text x="166.4" y="226.9">+12</text>
<text x="267.8" y="225.8">22uF</text>
<text x="293" y="227.3" transform="rotate(-90 293 227.3)">8</text>
<text x="301.2" y="229.6">OPA2132U</text>
<text x="339.8" y="228.1">4</text>
<text x="344.8" y="228.1">1</text>
<text x="346.9" y="229.6">BUF634U</text>
<text x="59.5" y="237">0R</text>
<text x="77" y="238.8" transform="rotate(-90 77 238.8)">+</text>
<text x="267.8" y="237">100K</text>
<text x="290.9" y="239.6">+12</text>
<text x="336.6" y="239.6">-12</text>
<text x="16.5" y="251.1">3</text>
<text x="16.5" y="248.6">4</text>
<text x="77.1" y="249.7" transform="rotate(-90 77.1 249.7)">-</text>
<text x="81.5" y="247">10uF</text>
<text x="92.5" y="246.1">100nF</text>
<text x="107.8" y="246.1">100nF</text>
<text x="123" y="246.1">100nF</text>
<text x="140.8" y="246.1">100nF</text>
<text x="158.6" y="246.1">100nF</text>
<text x="176.4" y="246.1">100nF</text>
<text x="194.1" y="246.1">100nF</text>
<text x="211.9" y="246.1">100nF</text>
<text x="229.7" y="246.1">100nF</text>
<text x="16.5" y="256.2">1</text>
<text x="16.5" y="253.7">2</text>
<text x="8.7" y="261.3">SIL-156-04</text>
<text x="77.1" y="259.1" transform="rotate(-90 77.1 259.1)">+</text>
<text x="77.1" y="270" transform="rotate(-90 77.1 270)">-</text>
<text x="81.5" y="267.3">10uF</text>
<text x="92.5" y="271.5">100nF</text>
<text x="107.8" y="271.5">100nF</text>
<text x="123" y="271.5">100nF</text>
<text x="140.8" y="271.5">100nF</text>
<text x="158.6" y="271.5">100nF</text>
<text x="176.4" y="271.5">100nF</text>
<text x="194.1" y="271.5">100nF</text>
<text x="211.9" y="271.5">100nF</text>
<text x="229.7" y="271.5">100nF</text>
<text x="59.5" y="277.6">0R</text>
<text x="89.7" y="285.3">-12</text>
</g>
<text font-size="2.4" fill="#800000" x="219.7" y="140.5">Dual Gang Pot for Headphone Level</text>
<g font-size="1.7" fill="#c00000">
<text x="67.9" y="83.2" transform="rotate(-90 67.9 83.2)">100%</text>
<text x="106" y="83.2" transform="rotate(-90 106 83.2)">100%</text>
<text x="230.5" y="105.6" transform="rotate(-90 230.5 105.6)">50%</text>
<text x="235.6" y="166.6" transform="rotate(-90 235.6 166.6)">50%</text>
<text x="67.9" y="184.8" transform="rotate(-90 67.9 184.8)">100%</text>
<text x="106" y="184" transform="rotate(-90 106 184)">0%</text>
</g>
</svg>
